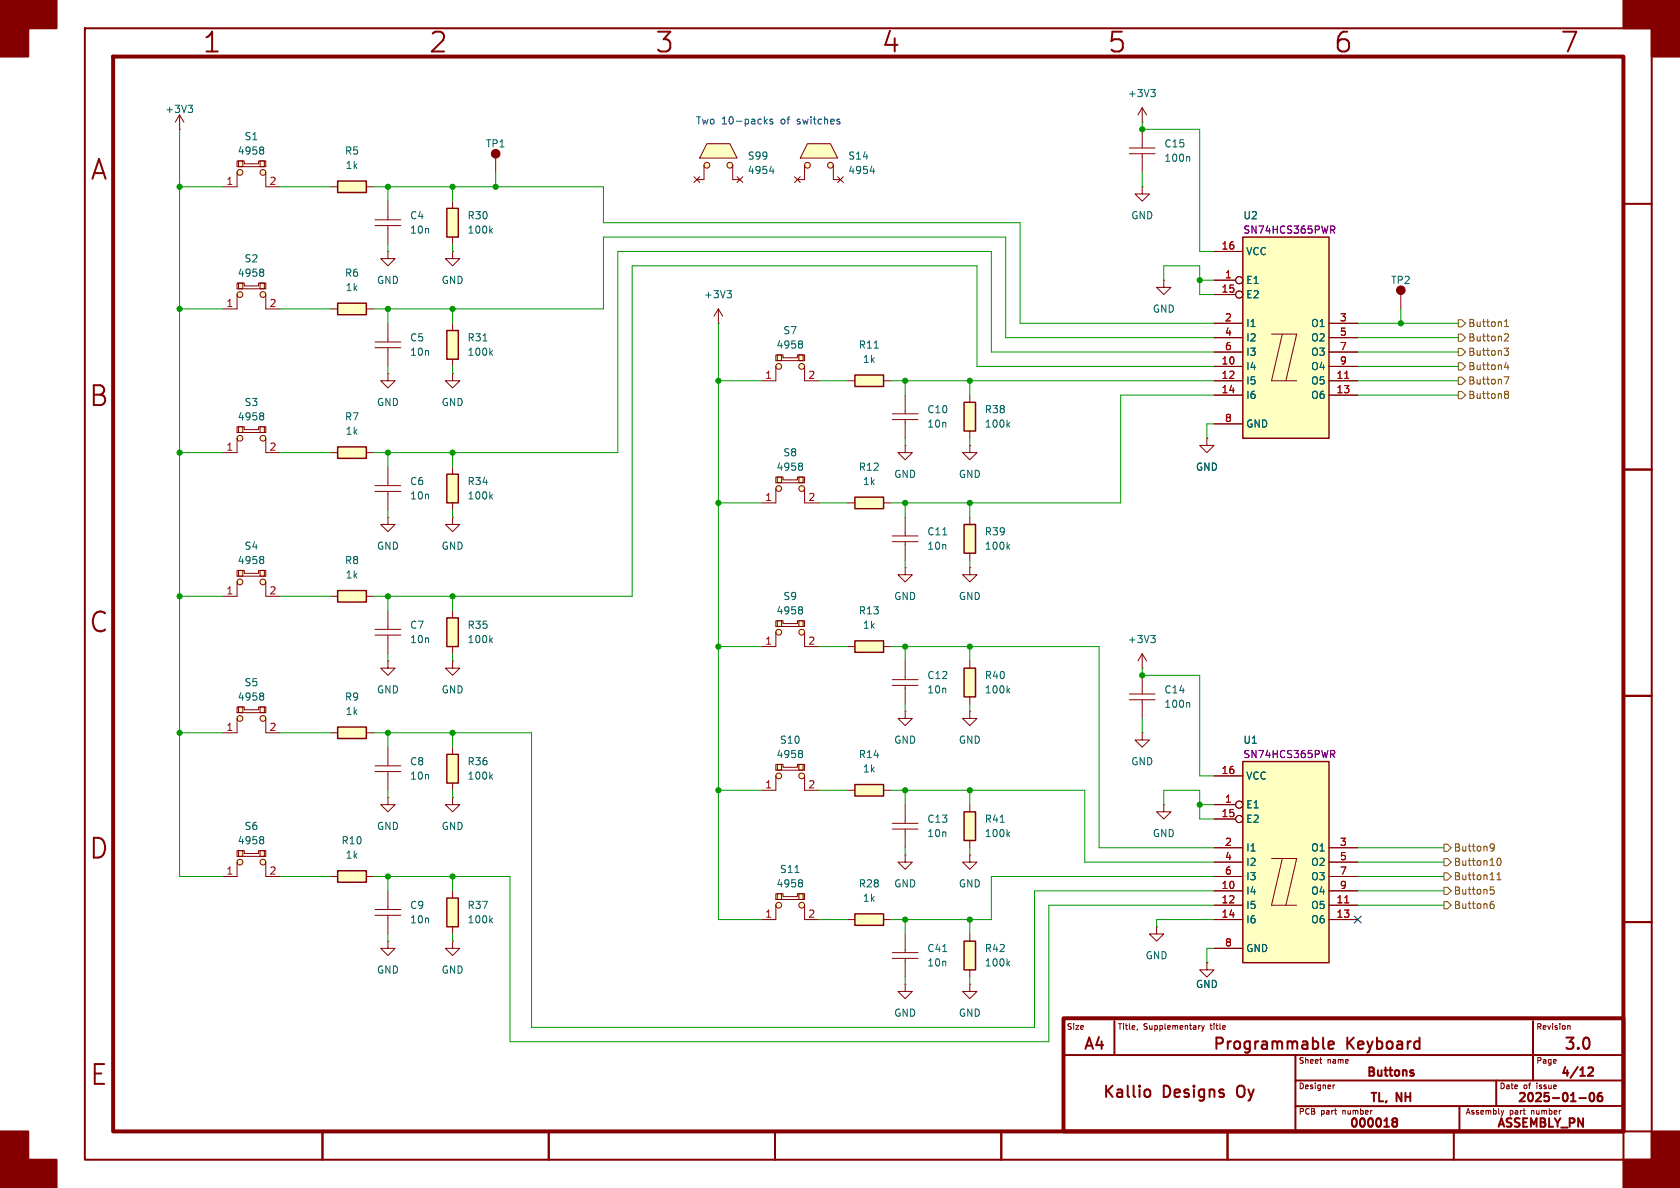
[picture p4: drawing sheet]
<svg xmlns="http://www.w3.org/2000/svg" width="297mm" height="210mm" viewBox="0 0 297 210" stroke-linecap="round" stroke-linejoin="round" font-family="sans-serif">
<g fill="none" stroke="#840000" stroke-width=".35">
<path d="M15 5h277v200h-277zM287 36h5M287 83h5M287 123h5M287 163h5M188 186.5h99M197 180.5v6M202.4 192.8a.54 .54 0 0 1 .5-.2 .54 .54 0 0 1 .5 .4v.5a.54 .54 0 0 1-.5 .4 .54 .54 0 0 1-.5-.2M229 186.5v13.5M229 191h58M233.9 183.4v1.7l.3 .3M234.9 184.7l.9-.1-.1-.4-.6-.1-.2 .3 .1 .9 .1 .1 .6-.1"/>
<path d="M246.4 198.3l-.3-.3 .3-.3 .5 .1 .1 .2-.3 .3M246.4 198.3l-.3 .3 .1 .4 .2 .2 .5-.1 .1-.2-.1-.4-.2-.2M246.4 198.3h.3M249.9 189.3l-.4-.1-.2 .2 .1 .2 .5 .2v.3h-.6M250.8 184.1l.2 .1M251 183.4v2M251 185.3l-.2 .1M258 195.5v4.5M264.5 191v4.5M271 180.5v10.5M279.2 194.1h1.2M280.8 188.8l.6-.1 .2 .1v.3l-.9 1.1h.9"/>
<path d="M281.1 193.3l.3-.1a.81 .81 0 0 1 .5 .6 .81 .81 0 0 1-.3 .8l-.1 .1a.81 .81 0 0 1-.4-1.4zM283.1 193.2a.59 .59 0 0 0-.7 .6v.6l.2 .2 .4 .1 .2-.2 .1-.5-.2-.2h-.4l-.3 .2M287 195.5h-58M57 200v5M97 200v5M137 200v5M177 200v5M181 200h111M217 200v5M257 200v5M287 200v5"/>
</g>
<path d="M20 10h267v190h-267zM188 180h99v20h-99z" fill="none" stroke="#840000" stroke-width=".7"/>
<g fill="#840000" stroke="#840000" stroke-width=".35">
<path d="M0 0h10v5h-5v5h-5z"/>
<path d="M0 200h5v5h5v5h-10z"/>
<path d="M287 0h10v10h-5v-5h-5z"/>
<path d="M292 200h5v10h-10v-5h5z"/>
</g>
<g fill="none" stroke="#840000" stroke-width=".18">
<path d="M201.1 181.9l-.1 .2M212.1 181.3h.1M212.4 181.3l.3 .7M212.7 182l-.3 .3M212.9 181.3l-.2 .7M233.3 187.3h.4M233.6 188h.1M235.7 191.8v.7M236 191.8l-.3 .2M265.4 196.3l.2 .7M265.6 197l-.1 .2M265.8 196.3l-.2 .7"/>
<path d="M277.2 181.3h.3l.1 .7"/>
</g>
<path d="M151.1 138.7h5.1v2h-5.1z" fill="#ffffc2"/>
<path d="M151.1 138.7h5.1v2h-5.1z" fill="none" stroke="#840000" stroke-width=".25"/>
<path d="M149.9 139.7h1.2M156.2 139.7h1.3M80 166.4v1.2h1.3l-1.3 1.3-1.3-1.3h1.3M80 166.4h.1" fill="none" stroke="#840000" stroke-width=".18"/>
<path d="M79 36.8h2v5.1h-2z" fill="#ffffc2"/>
<path d="M79 36.8h2v5.1h-2z" fill="none" stroke="#840000" stroke-width=".25"/>
<path d="M66.3 39.9h4.6M66.3 38.9h4.6M68.6 35.6v3.3M68.6 39.9v3.3M80 35.6v1.2M80 41.9v1.3M68.6 166.4v1.2h1.2l-1.2 1.3-1.3-1.3h1.3M68.6 166.4h.1" fill="none" stroke="#840000" stroke-width=".18"/>
<path d="M86.7 40.7l.4 .5M87.1 40.4l-.5 .5" fill="none" stroke="#006464" stroke-width=".18"/>
<path d="M170.4 143.5h2.1v5.1h-2.1z" fill="#ffffc2"/>
<path d="M170.4 143.5h2.1v5.1h-2.1z" fill="none" stroke="#840000" stroke-width=".25"/>
<path d="M127 57.2h.1M127 54.6l-.8 1.3M127 54.6v2.6M127 54.6l.8 1.3M171.4 142.2v1.3M171.4 148.6v1.3M157.7 169.4h4.6M157.7 168.4h4.6M160 165.1v3.3M160 169.4v3.3" fill="none" stroke="#840000" stroke-width=".18"/>
<path d="M128.5 51.4h.8l-.4 .5M129.1 51.9l.2 .2v.3l-.2 .2M176.8 145.4h.7M178.2 147.4l.3 .5M178.5 147.1l-.5 .4M166.7 168.2h.7" fill="none" stroke="#006464" stroke-width=".18"/>
<path d="M42.2 28.4h.7v1.1h-.7z" fill="#ffffc2"/>
<circle cx="42.4" cy="30.5" r=".51" fill="#ffffc2" stroke="#ffffc2" stroke-width=".18"/>
<path d="M46 28.4h.7v1.1h-.7z" fill="#ffffc2"/>
<circle cx="46.5" cy="30.5" r=".51" fill="#ffffc2" stroke="#ffffc2" stroke-width=".18"/>
<g fill="none" stroke="#840000" stroke-width=".18">
<path d="M31.7 22.9h.1M31.7 20.3l-.7 1.3M31.7 20.3v2.6M31.7 20.3l.8 1.3M41.9 28.4h1.3v.6h2.5v-.6h1.3v1.1h-5.1zM41.9 30.5v2.5h-2.5M42.2 28.4h.7v1.1h-.7zM46 28.4h.7v1.1h-.7zM47 30.5v2.5h2.5"/>
<circle cx="42.4" cy="30.5" r=".51"/>
<circle cx="46.5" cy="30.5" r=".51"/>
</g>
<path d="M33.3 18.6h.7l-.4 .5M33.8 19.1l.2 .2v.3l-.2 .3M46.4 26l.2 .2-.2 .3 .2 .3v.2l-.2 .2" fill="none" stroke="#006464" stroke-width=".18"/>
<path d="M42.2 50h.7v1.1h-.7z" fill="#ffffc2"/>
<circle cx="42.4" cy="52.1" r=".51" fill="#ffffc2" stroke="#ffffc2" stroke-width=".18"/>
<path d="M46 50h.7v1.1h-.7z" fill="#ffffc2"/>
<circle cx="46.5" cy="52.1" r=".51" fill="#ffffc2" stroke="#ffffc2" stroke-width=".18"/>
<g fill="none" stroke="#840000" stroke-width=".18">
<path d="M41.9 50h1.3v.5h2.5v-.5h1.3v1.1h-5.1zM41.9 52.1v2.5h-2.5M42.2 50h.7v1.1h-.7zM46 50h.7v1.1h-.7zM47 52.1v2.5h2.5"/>
<circle cx="42.4" cy="52.1" r=".51"/>
<circle cx="46.5" cy="52.1" r=".51"/>
</g>
<path d="M46.4 47.6l.2 .2-.2 .3 .2 .3v.2l-.2 .2" fill="none" stroke="#006464" stroke-width=".18"/>
<path d="M151.1 66.3h5.1v2h-5.1z" fill="#ffffc2"/>
<path d="M151.1 66.3h5.1v2h-5.1z" fill="none" stroke="#840000" stroke-width=".25"/>
<path d="M149.9 67.3h1.2M156.2 67.3h1.3" fill="none" stroke="#840000" stroke-width=".18"/>
<path d="M154.5 61.5h.8" fill="none" stroke="#006464" stroke-width=".18"/>
<path d="M137.4 84.3h.8v1h-.8z" fill="#ffffc2"/>
<circle cx="137.7" cy="86.4" r=".51" fill="#ffffc2" stroke="#ffffc2" stroke-width=".18"/>
<path d="M141.2 84.3h.8v1h-.8z" fill="#ffffc2"/>
<circle cx="141.7" cy="86.4" r=".51" fill="#ffffc2" stroke="#ffffc2" stroke-width=".18"/>
<g fill="none" stroke="#840000" stroke-width=".18">
<path d="M137.2 84.3h1.2v.5h2.6v-.5h1.2v1h-5zM137.2 86.4v2.5h-2.6M137.4 84.3h.8v1h-.8zM141.2 84.3h.8v1h-.8zM142.2 86.4v2.5h2.6"/>
<circle cx="137.7" cy="86.4" r=".51"/>
<circle cx="141.7" cy="86.4" r=".51"/>
</g>
<path d="M141.6 81.9l.3 .2-.3 .3 .3 .2v.3l-.3 .2" fill="none" stroke="#006464" stroke-width=".18"/>
<path d="M137.4 62.7h.8v1.1h-.8z" fill="#ffffc2"/>
<circle cx="137.7" cy="64.8" r=".51" fill="#ffffc2" stroke="#ffffc2" stroke-width=".18"/>
<path d="M141.2 62.7h.8v1.1h-.8z" fill="#ffffc2"/>
<circle cx="141.7" cy="64.8" r=".51" fill="#ffffc2" stroke="#ffffc2" stroke-width=".18"/>
<g fill="none" stroke="#840000" stroke-width=".18">
<path d="M137.2 62.7h1.2v.5h2.6v-.5h1.2v1.1h-5zM137.2 64.8v2.5h-2.6M137.4 62.7h.8v1.1h-.8zM141.2 62.7h.8v1.1h-.8zM142.2 64.8v2.5h2.6"/>
<circle cx="137.7" cy="64.8" r=".51"/>
<circle cx="141.7" cy="64.8" r=".51"/>
</g>
<path d="M141.6 60.3l.3 .2-.3 .3 .3 .3v.2l-.3 .2" fill="none" stroke="#006464" stroke-width=".18"/>
<path d="M59.7 53.6h5.1v2h-5.1z" fill="#ffffc2"/>
<path d="M59.7 53.6h5.1v2h-5.1z" fill="none" stroke="#840000" stroke-width=".25"/>
<path d="M58.4 54.6h1.3M64.8 54.6h1.2" fill="none" stroke="#840000" stroke-width=".18"/>
<path d="M151.1 87.9h5.1v2h-5.1z" fill="#ffffc2"/>
<path d="M151.1 87.9h5.1v2h-5.1z" fill="none" stroke="#840000" stroke-width=".25"/>
<path d="M149.9 88.9h1.2M156.2 88.9h1.3M157.7 146.6h4.6M157.7 145.5h4.6M160 151.1v1.3h1.3l-1.3 1.3-1.3-1.3h1.3M160 151.1h.1M160 142.2v3.3M160 146.6v3.3M171.4 151.1v1.3h1.3l-1.3 1.3-1.2-1.3h1.2M171.4 151.1h.1" fill="none" stroke="#840000" stroke-width=".18"/>
<path d="M59.7 32h5.1v2h-5.1z" fill="#ffffc2"/>
<path d="M59.7 32h5.1v2h-5.1z" fill="none" stroke="#840000" stroke-width=".25"/>
<path d="M58.4 33h1.3M64.8 33h1.2M87.6 27.9v2.6M213.4 170.2v1.3h1.2l-1.2 1.2-1.3-1.2h1.3M213.4 170.2h.1" fill="none" stroke="#840000" stroke-width=".18"/>
<circle cx="87.6" cy="27.2" r=".76" fill="#840000" stroke="#840000" stroke-width=".18"/>
<path d="M42.2 75.4h.7v1.1h-.7z" fill="#ffffc2"/>
<circle cx="42.4" cy="77.5" r=".51" fill="#ffffc2" stroke="#ffffc2" stroke-width=".18"/>
<path d="M46 75.4h.7v1.1h-.7z" fill="#ffffc2"/>
<circle cx="46.5" cy="77.5" r=".51" fill="#ffffc2" stroke="#ffffc2" stroke-width=".18"/>
<g fill="none" stroke="#840000" stroke-width=".18">
<path d="M41.9 75.4h1.3v.5h2.5v-.5h1.3v1.1h-5.1zM41.9 77.5v2.5h-2.5M42.2 75.4h.7v1.1h-.7zM46 75.4h.7v1.1h-.7zM47 77.5v2.5h2.5M80 66v1.3h1.3l-1.3 1.3-1.3-1.3h1.3M80 66h.1M157.7 74.2h4.6M157.7 73.2h4.6M160 69.9v3.3M160 74.2v3.3M205.7 142.2v1.3h1.3l-1.3 1.3-1.2-1.3h1.2"/>
<path d="M205.7 142.2h.1M204.5 163.8v1.3h1.2l-1.2 1.3-1.3-1.3h1.3M204.5 163.8h.1"/>
<circle cx="42.4" cy="77.5" r=".51"/>
<circle cx="46.5" cy="77.5" r=".51"/>
</g>
<path d="M46.4 73l.2 .2-.2 .3 .2 .3v.2l-.2 .2" fill="none" stroke="#006464" stroke-width=".18"/>
<path d="M79 58.4h2v5.1h-2z" fill="#ffffc2"/>
<path d="M79 58.4h2v5.1h-2z" fill="none" stroke="#840000" stroke-width=".25"/>
<path d="M68.6 57.2v3.3M80 57.2v1.2M66.3 61.5h4.6M66.3 60.5h4.6M68.6 66v1.3h1.2l-1.2 1.3-1.3-1.3h1.3M68.6 66h.1M68.6 61.5v3.3M80 63.5v1.3" fill="none" stroke="#840000" stroke-width=".18"/>
<path d="M85.4 60.3h.7M86.7 62.3l.4 .5M87.1 62l-.5 .4" fill="none" stroke="#006464" stroke-width=".18"/>
<path d="M59.7 79h5.1v2h-5.1z" fill="#ffffc2"/>
<path d="M59.7 79h5.1v2h-5.1z" fill="none" stroke="#840000" stroke-width=".25"/>
<path d="M201.9 33v1.3h1.3l-1.3 1.3-1.2-1.3h1.2M201.9 33h.1M58.4 80h1.3M64.8 80h1.2" fill="none" stroke="#840000" stroke-width=".18"/>
<circle cx="125" cy="29.2" r=".51" fill="#ffffc2" stroke="#ffffc2" stroke-width=".18"/>
<path d="M125 25.4h4l1.3 2.5h-6.6z" fill="#ffffc2"/>
<g fill="#ffffc2" stroke="#ffffc2" stroke-width=".18">
<circle cx="129" cy="29.2" r=".51"/>
<circle cx="142.7" cy="29.2" r=".51"/>
</g>
<g fill="none" stroke="#840000" stroke-width=".18">
<path d="M122.7 31.2l1 1.1M123.7 31.2l-1 1.1M124.5 29.2v2.6h-1.3M125 25.4h4l1.3 2.5h-6.6zM129.5 29.2v2.6h1.3M130.3 31.2l1 1.1M131.3 31.2l-1 1.1M199.6 27.2h4.6M199.6 26.2h4.6M201.9 22.9v3.3M201.9 27.2v3.3M68.6 44.5v1.2h1.2l-1.2 1.3-1.3-1.3h1.3"/>
<path d="M68.6 44.5h.1M80 44.5v1.2h1.3l-1.3 1.3-1.3-1.3h1.3M80 44.5h.1M68.6 157.5v3.3M66.3 161.8h4.6M66.3 160.8h4.6M68.6 161.8v3.3"/>
<circle cx="125" cy="29.2" r=".51"/>
<circle cx="129" cy="29.2" r=".51"/>
</g>
<path d="M136.1 30.3h.7M136.7 29.8v.9M210.1 27.7l.2 .2v.6" fill="none" stroke="#006464" stroke-width=".18"/>
<path d="M142.7 25.4h4.1l1.3 2.5h-6.6z" fill="#ffffc2"/>
<circle cx="146.8" cy="29.2" r=".51" fill="#ffffc2" stroke="#ffffc2" stroke-width=".18"/>
<g fill="none" stroke="#840000" stroke-width=".18">
<path d="M201.9 19.1l-.7 1.2M201.9 19.1v2.5M201.9 19.1l.8 1.2M140.5 31.2l1 1.1M141.5 31.2l-1 1.1M142.2 29.2v2.6h-1.2M142.7 25.4h4.1l1.3 2.5h-6.6zM147.3 29.2v2.6h1.3M148.1 31.2l1 1.1M149.1 31.2l-1 1.1M201.9 21.6h.1M205.7 49.5v1.3h1.3l-1.3 1.3-1.2-1.3h1.2"/>
<path d="M205.7 49.5h.1M160 78.7v1.3h1.3l-1.3 1.3-1.3-1.3h1.3M160 78.7h.1M171.4 78.7v1.3h1.3l-1.3 1.3-1.2-1.3h1.2M171.4 78.7h.1"/>
<circle cx="142.7" cy="29.2" r=".51"/>
<circle cx="146.8" cy="29.2" r=".51"/>
</g>
<path d="M203.4 15.8h.8l-.4 .5M204 16.3l.2 .2v.3l-.2 .3M153.8 30.3h.8M154.4 29.8v.9" fill="none" stroke="#006464" stroke-width=".18"/>
<path d="M170.4 71.1h2.1v5.1h-2.1z" fill="#ffffc2"/>
<path d="M170.4 71.1h2.1v5.1h-2.1z" fill="none" stroke="#840000" stroke-width=".25"/>
<path d="M171.4 69.9v1.2M171.4 76.2v1.3M66.3 86.9h4.6M66.3 85.9h4.6M68.6 82.6v3.3M68.6 86.9v3.3M80 91.4v1.3h1.3l-1.3 1.3-1.3-1.3h1.3M80 91.4h.1" fill="none" stroke="#840000" stroke-width=".18"/>
<path d="M178.2 75l.3 .5M178.5 74.7l-.5 .4" fill="none" stroke="#006464" stroke-width=".18"/>
<path d="M79 83.8h2v5.1h-2z" fill="#ffffc2"/>
<path d="M79 83.8h2v5.1h-2z" fill="none" stroke="#840000" stroke-width=".25"/>
<path d="M68.6 91.4v1.3h1.2l-1.2 1.3-1.3-1.3h1.3M68.6 91.4h.1M80 82.6v1.2M80 88.9v1.3" fill="none" stroke="#840000" stroke-width=".18"/>
<path d="M86.7 87.7l.4 .5M87.1 87.4l-.5 .4" fill="none" stroke="#006464" stroke-width=".18"/>
<path d="M170.4 166.4h2.1v5.1h-2.1z" fill="#ffffc2"/>
<path d="M170.4 166.4h2.1v5.1h-2.1z" fill="none" stroke="#840000" stroke-width=".25"/>
<path d="M247.6 52.1v2.5M213.4 77.5v1.2h1.2l-1.2 1.3-1.3-1.3h1.3M213.4 77.5h.1M171.4 165.1v1.3M171.4 171.5v1.2" fill="none" stroke="#840000" stroke-width=".18"/>
<path d="M178.2 170.3l.3 .5M178.5 169.9l-.5 .5" fill="none" stroke="#006464" stroke-width=".18"/>
<circle cx="247.6" cy="51.3" r=".76" fill="#840000" stroke="#840000" stroke-width=".18"/>
<path d="M219.7 41.9h15.2v35.6h-15.2z" fill="#ffffc2"/>
<g fill="none" stroke="#840000" stroke-width=".18">
<path d="M214.6 49.5h3.8M214.6 52.1h3.8M214.6 44.5h5.1M214.6 57.2h5.1M214.6 59.7h5.1M224.8 59.1h4.4l-1.9 8.2M226.7 59.1l-1.9 8.2h4.4M234.9 57.2h5.1M234.9 59.7h5.1M214.6 67.3h5.1M214.6 64.8h5.1M214.6 69.9h5.1"/>
<path d="M214.6 62.2h5.1M214.6 74.9h5.1M234.9 67.3h5.1M234.9 64.8h5.1M234.9 69.9h5.1M234.9 62.2h5.1"/>
<circle cx="219.1" cy="49.5" r=".63"/>
<circle cx="219.1" cy="52.1" r=".63"/>
</g>
<path d="M219.7 41.9h15.2v35.6h-15.2z" fill="none" stroke="#840000" stroke-width=".25"/>
<path d="M237.7 66.9h.8" fill="none" stroke="#a90000" stroke-width=".18"/>
<path d="M235.2 39.9h.5l.3 .3-.2 .4h-.6M235.5 40.6l.5 .6" fill="none" stroke="#840084" stroke-width=".18"/>
<path d="M151.1 113.3h5.1v2h-5.1z" fill="#ffffc2"/>
<path d="M151.1 113.3h5.1v2h-5.1z" fill="none" stroke="#840000" stroke-width=".25"/>
<path d="M149.9 114.3h1.2M156.2 114.3h1.3" fill="none" stroke="#840000" stroke-width=".18"/>
<path d="M42.2 100.8h.7v1.1h-.7z" fill="#ffffc2"/>
<circle cx="42.4" cy="102.9" r=".51" fill="#ffffc2" stroke="#ffffc2" stroke-width=".18"/>
<path d="M46 100.8h.7v1.1h-.7z" fill="#ffffc2"/>
<circle cx="46.5" cy="102.9" r=".51" fill="#ffffc2" stroke="#ffffc2" stroke-width=".18"/>
<g fill="none" stroke="#840000" stroke-width=".18">
<path d="M41.9 100.8h1.3v.5h2.5v-.5h1.3v1.1h-5.1zM41.9 102.9v2.5h-2.5M42.2 100.8h.7v1.1h-.7zM46 100.8h.7v1.1h-.7zM47 102.9v2.5h2.5"/>
<circle cx="42.4" cy="102.9" r=".51"/>
<circle cx="46.5" cy="102.9" r=".51"/>
</g>
<path d="M46.4 98.4l.2 .2-.2 .3 .2 .3v.2l-.2 .2" fill="none" stroke="#006464" stroke-width=".18"/>
<path d="M59.7 104.4h5.1v2h-5.1z" fill="#ffffc2"/>
<path d="M59.7 104.4h5.1v2h-5.1z" fill="none" stroke="#840000" stroke-width=".25"/>
<path d="M58.4 105.4h1.3M64.8 105.4h1.2" fill="none" stroke="#840000" stroke-width=".18"/>
<path d="M219.7 134.6h15.2v35.6h-15.2z" fill="#ffffc2"/>
<g fill="none" stroke="#840000" stroke-width=".18">
<path d="M214.6 137.2h5.1M214.6 142.2h3.8M214.6 157.5h5.1M214.6 144.8h3.8M214.6 149.9h5.1M214.6 152.4h5.1M214.6 154.9h5.1M224.8 151.8h4.4l-1.9 8.2M226.7 151.8l-1.9 8.2h4.4M234.9 157.5h5.1M234.9 149.9h5.1M234.9 152.4h5.1"/>
<path d="M234.9 154.9h5.1M214.6 160h5.1M214.6 162.6h5.1M214.6 167.6h5.1M234.9 160h5.1M234.9 162.6h5.1"/>
<circle cx="219.1" cy="142.2" r=".63"/>
<circle cx="219.1" cy="144.8" r=".63"/>
</g>
<path d="M219.7 134.6h15.2v35.6h-15.2z" fill="none" stroke="#840000" stroke-width=".25"/>
<path d="M237.7 159.6h.8" fill="none" stroke="#a90000" stroke-width=".18"/>
<path d="M235.2 132.7h.5l.3 .2-.2 .4h-.6M235.5 133.3l.5 .6" fill="none" stroke="#840084" stroke-width=".18"/>
<path d="M137.4 109.7h.8v1h-.8z" fill="#ffffc2"/>
<circle cx="137.7" cy="111.8" r=".51" fill="#ffffc2" stroke="#ffffc2" stroke-width=".18"/>
<path d="M141.2 109.7h.8v1h-.8z" fill="#ffffc2"/>
<circle cx="141.7" cy="111.8" r=".51" fill="#ffffc2" stroke="#ffffc2" stroke-width=".18"/>
<g fill="none" stroke="#840000" stroke-width=".18">
<path d="M66.3 112.3h4.6M66.3 111.3h4.6M68.6 116.8v1.3h1.2l-1.2 1.3-1.3-1.3h1.3M68.6 116.8h.1M68.6 108v3.3M68.6 112.3v3.3M137.2 109.7h1.2v.5h2.6v-.5h1.2v1h-5zM137.2 111.8v2.5h-2.6M137.4 109.7h.8v1h-.8zM141.2 109.7h.8v1h-.8zM142.2 111.8v2.5h2.6"/>
<circle cx="137.7" cy="111.8" r=".51"/>
<circle cx="141.7" cy="111.8" r=".51"/>
</g>
<path d="M141.6 107.3l.3 .2-.3 .3 .3 .2v.3l-.3 .2" fill="none" stroke="#006464" stroke-width=".18"/>
<path d="M79 109.2h2v5.1h-2z" fill="#ffffc2"/>
<path d="M79 109.2h2v5.1h-2z" fill="none" stroke="#840000" stroke-width=".25"/>
<path d="M80 116.8v1.3h1.3l-1.3 1.3-1.3-1.3h1.3M80 116.8h.1M80 108v1.2M80 114.3v1.3M160 125.7v1.3h1.3l-1.3 1.3-1.3-1.3h1.3M160 125.7h.1M171.4 125.7v1.3h1.3l-1.3 1.3-1.2-1.3h1.2M171.4 125.7h.1" fill="none" stroke="#840000" stroke-width=".18"/>
<path d="M86.7 113.1l.4 .5M87.1 112.8l-.5 .4" fill="none" stroke="#006464" stroke-width=".18"/>
<path d="M170.4 118.1h2.1v5.1h-2.1z" fill="#ffffc2"/>
<path d="M170.4 118.1h2.1v5.1h-2.1z" fill="none" stroke="#840000" stroke-width=".25"/>
<path d="M157.7 95.8h4.6M157.7 94.7h4.6M160 91.4v3.3M160 95.8v3.3M160 100.3v1.3h1.3l-1.3 1.3-1.3-1.3h1.3M160 100.3h.1M171.4 100.3v1.3h1.3l-1.3 1.3-1.2-1.3h1.2M171.4 100.3h.1M171.4 116.8v1.3M171.4 123.2v1.3" fill="none" stroke="#840000" stroke-width=".18"/>
<path d="M166.7 94.6h.7M178.2 122l.3 .5M178.5 121.7l-.5 .4" fill="none" stroke="#006464" stroke-width=".18"/>
<path d="M170.4 92.7h2.1v5.1h-2.1z" fill="#ffffc2"/>
<path d="M170.4 92.7h2.1v5.1h-2.1z" fill="none" stroke="#840000" stroke-width=".25"/>
<path d="M171.4 91.4v1.3M171.4 97.8v1.3M201.9 119.4v3.3M199.6 123.7h4.6M199.6 122.7h4.6M201.9 123.7v3.3" fill="none" stroke="#840000" stroke-width=".18"/>
<path d="M178.2 96.6l.3 .5M178.5 96.3l-.5 .4M210.1 124.2l.2 .2v.6" fill="none" stroke="#006464" stroke-width=".18"/>
<path d="M59.7 153.9h5.1v2.1h-5.1z" fill="#ffffc2"/>
<path d="M59.7 153.9h5.1v2.1h-5.1z" fill="none" stroke="#840000" stroke-width=".25"/>
<path d="M201.9 118.1h.1M201.9 115.6l-.7 1.2M201.9 115.6v2.5M201.9 115.6l.8 1.2M201.9 129.5v1.3h1.3l-1.3 1.3-1.2-1.3h1.2M201.9 129.5h.1M58.4 154.9h1.3M64.8 154.9h1.2" fill="none" stroke="#840000" stroke-width=".18"/>
<path d="M203.4 112.3h.8l-.4 .5M204 112.8l.2 .3v.3l-.2 .2" fill="none" stroke="#006464" stroke-width=".18"/>
<path d="M59.7 128.5h5.1v2.1h-5.1z" fill="#ffffc2"/>
<path d="M59.7 128.5h5.1v2.1h-5.1z" fill="none" stroke="#840000" stroke-width=".25"/>
<path d="M58.4 129.5h1.3M64.8 129.5h1.2" fill="none" stroke="#840000" stroke-width=".18"/>
<path d="M42.2 125h.7v1h-.7z" fill="#ffffc2"/>
<circle cx="42.4" cy="127" r=".51" fill="#ffffc2" stroke="#ffffc2" stroke-width=".18"/>
<path d="M46 125h.7v1h-.7z" fill="#ffffc2"/>
<circle cx="46.5" cy="127" r=".51" fill="#ffffc2" stroke="#ffffc2" stroke-width=".18"/>
<g fill="none" stroke="#840000" stroke-width=".18">
<path d="M160 116.8v3.3M41.9 125h1.3v.5h2.5v-.5h1.3v1h-5.1zM41.9 127v2.5h-2.5M42.2 125h.7v1h-.7zM46 125h.7v1h-.7zM47 127v2.5h2.5M157.7 121.2h4.6M157.7 120.1h4.6M160 121.2v3.3M160 174v1.3h1.3l-1.3 1.2-1.3-1.2h1.3M160 174h.1"/>
<circle cx="42.4" cy="127" r=".51"/>
<circle cx="46.5" cy="127" r=".51"/>
</g>
<path d="M46.4 122.5l.2 .2-.2 .3 .2 .3v.2l-.2 .3" fill="none" stroke="#006464" stroke-width=".18"/>
<path d="M151.1 161.5h5.1v2.1h-5.1z" fill="#ffffc2"/>
<path d="M151.1 161.5h5.1v2.1h-5.1z" fill="none" stroke="#840000" stroke-width=".25"/>
<path d="M149.9 162.6h1.2M156.2 162.6h1.3M171.4 174v1.3h1.3l-1.3 1.2-1.2-1.2h1.2M171.4 174h.1" fill="none" stroke="#840000" stroke-width=".18"/>
<path d="M137.4 158h.8v1h-.8z" fill="#ffffc2"/>
<circle cx="137.7" cy="160" r=".51" fill="#ffffc2" stroke="#ffffc2" stroke-width=".18"/>
<path d="M141.2 158h.8v1h-.8z" fill="#ffffc2"/>
<circle cx="141.7" cy="160" r=".51" fill="#ffffc2" stroke="#ffffc2" stroke-width=".18"/>
<g fill="none" stroke="#840000" stroke-width=".18">
<path d="M137.2 158h1.2v.5h2.6v-.5h1.2v1h-5zM137.4 158h.8v1h-.8zM141.2 158h.8v1h-.8zM137.2 160v2.6h-2.6M142.2 160v2.6h2.6"/>
<circle cx="137.7" cy="160" r=".51"/>
<circle cx="141.7" cy="160" r=".51"/>
</g>
<path d="M140.5 154.2h.8M141.6 155.5l.3 .3-.3 .3 .3 .2v.2l-.3 .3" fill="none" stroke="#006464" stroke-width=".18"/>
<path d="M79 158.8h2v5h-2z" fill="#ffffc2"/>
<path d="M79 158.8h2v5h-2z" fill="none" stroke="#840000" stroke-width=".25"/>
<path d="M68.6 141v1.2h1.2l-1.2 1.3-1.3-1.3h1.3M68.6 141h.1M80 141v1.2h1.3l-1.3 1.3-1.3-1.3h1.3M80 141h.1M80 157.5v1.3M80 163.8v1.3" fill="none" stroke="#840000" stroke-width=".18"/>
<path d="M86.7 162.7l.4 .4M87.1 162.3l-.5 .5" fill="none" stroke="#006464" stroke-width=".18"/>
<path d="M42.2 150.4h.7v1h-.7z" fill="#ffffc2"/>
<circle cx="42.4" cy="152.4" r=".51" fill="#ffffc2" stroke="#ffffc2" stroke-width=".18"/>
<path d="M46 150.4h.7v1h-.7z" fill="#ffffc2"/>
<circle cx="46.5" cy="152.4" r=".51" fill="#ffffc2" stroke="#ffffc2" stroke-width=".18"/>
<g fill="none" stroke="#840000" stroke-width=".18">
<path d="M41.9 150.4h1.3v.5h2.5v-.5h1.3v1h-5.1zM41.9 152.4v2.5h-2.5M42.2 150.4h.7v1h-.7zM46 150.4h.7v1h-.7zM47 152.4v2.5h2.5"/>
<circle cx="42.4" cy="152.4" r=".51"/>
<circle cx="46.5" cy="152.4" r=".51"/>
</g>
<path d="M46.4 147.9l.2 .2-.2 .3 .2 .3v.2l-.2 .3" fill="none" stroke="#006464" stroke-width=".18"/>
<path d="M79 133.4h2v5h-2z" fill="#ffffc2"/>
<path d="M79 133.4h2v5h-2z" fill="none" stroke="#840000" stroke-width=".25"/>
<path d="M66.3 136.4h4.6M66.3 135.4h4.6M68.6 132.1v3.3M68.6 136.4v3.3M80 132.1v1.3M80 138.4v1.3" fill="none" stroke="#840000" stroke-width=".18"/>
<path d="M86.7 137.3l.4 .4M87.1 136.9l-.5 .5" fill="none" stroke="#006464" stroke-width=".18"/>
<path d="M137.4 135.1h.8v1h-.8z" fill="#ffffc2"/>
<circle cx="137.7" cy="137.2" r=".51" fill="#ffffc2" stroke="#ffffc2" stroke-width=".18"/>
<path d="M141.2 135.1h.8v1h-.8z" fill="#ffffc2"/>
<circle cx="141.7" cy="137.2" r=".51" fill="#ffffc2" stroke="#ffffc2" stroke-width=".18"/>
<g fill="none" stroke="#840000" stroke-width=".18">
<path d="M214.6 49.5h3.8M214.6 52.1h3.8M214.6 44.5h5.1M214.6 57.2h5.1M214.6 59.7h5.1M234.9 57.2h5.1M234.9 59.7h5.1M213.4 77.5h.1M214.6 64.8h5.1M214.6 67.3h5.1M214.6 69.9h5.1M214.6 62.2h5.1"/>
<path d="M214.6 74.9h5.1M234.9 64.8h5.1M234.9 67.3h5.1M234.9 69.9h5.1M234.9 62.2h5.1M137.2 135.1h1.2v.5h2.6v-.5h1.2v1h-5zM137.2 137.2v2.5h-2.6M137.4 135.1h.8v1h-.8zM141.2 135.1h.8v1h-.8zM142.2 137.2v2.5h2.6M214.6 137.2h5.1M214.6 142.2h3.8"/>
<path d="M214.6 157.5h5.1M214.6 144.8h3.8M214.6 149.9h5.1M214.6 152.4h5.1M214.6 154.9h5.1M234.9 157.5h5.1M234.9 149.9h5.1M234.9 152.4h5.1M234.9 154.9h5.1M213.4 170.2h.1M214.6 160h5.1M214.6 162.6h5.1"/>
<path d="M214.6 167.6h5.1M234.9 160h5.1M234.9 162.6h5.1"/>
<circle cx="219.1" cy="49.5" r=".63"/>
<circle cx="219.1" cy="52.1" r=".63"/>
<circle cx="137.7" cy="137.2" r=".51"/>
<circle cx="141.7" cy="137.2" r=".51"/>
<circle cx="219.1" cy="142.2" r=".63"/>
<circle cx="219.1" cy="144.8" r=".63"/>
</g>
<path d="M141.6 132.7l.3 .2-.3 .3 .3 .2v.3l-.3 .2" fill="none" stroke="#006464" stroke-width=".18"/>
<g fill="none" stroke="#725600" stroke-width=".18">
<path d="M257.8 56.5h.6l.7 .7-.7 .6h-.6zM257.8 59.1h.6l.7 .6-.7 .6h-.6zM266 57.7h.7M266 56.8l.3-.3v1.2M266 59.1l.5-.1 .2 .4-.8 .9h.8M257.8 64.1h.6l.7 .7-.7 .6h-.6zM257.8 61.6h.6l.7 .6-.7 .7h-.6zM257.8 69.2h.6l.7 .7-.7 .6h-.6zM257.8 66.7h.6l.7 .6-.7 .6h-.6zM265.9 61.5h.8l-.4 .5 .3 .1 .1 .5-.2 .2h-.4M265.9 66.6h.9l-.6 1.3M266.1 69.2h.4l.1 .1 .1 .2-.2 .2"/>
<path d="M266.1 69.6l.1 .1M266.2 69.7h.3M266.2 69.7l-.1 .1M266.3 64l-.3 .9h.8M266.5 69.7l.2 .2-.1 .4-.1 .1h-.4M266.6 64.5v.8M255.3 149.2h.6l.6 .7-.6 .6h-.6zM255.3 154.3h.6l.6 .6-.6 .7h-.6zM255.3 156.8h.6l.6 .7-.6 .6h-.6zM255.3 159.4h.6l.6 .6-.6 .7h-.6zM255.3 151.8h.6l.6 .6-.6 .6h-.6zM263.5 157.3h.4l.3 .2-.2 .5h-.5"/>
<path d="M263.5 156.8h.6M263.6 149.2h.3l.2 .1a.84 .84 0 0 1-.3 1.1h-.2M263.6 159.9l.3-.1 .3 .3-.2 .4h-.4M264 159.3l-.3 .1-.2 .2M264.2 149.7l-.3 .3-.3-.1M264.6 155.5h.8M264.6 154.6l.4-.4v1.3M264.8 151.8l.1-.1a.68 .68 0 0 1 .5 .6 .68 .68 0 0 1-.5 .7l-.1-.1-.2-.4z"/>
</g>
<path d="M135.3 21.4l.3 .5M135.6 21.1l-.5 .5M136.6 21.1h-.3l-.2 .2 .1 .1 .4 .2v.3h-.5" fill="none" stroke="#0000c2" stroke-width=".18"/>
<g fill="none" stroke="#009600" stroke-width=".18">
<path d="M31.7 33h7.7M31.7 22.9v132h7.7M49.5 33h8.9M66 33h40.7v6.4h73.6v17.8h34.3M68.6 33v2.6M80 33v2.6M87.6 30.5v2.5M201.9 21.6v1.3h10.2v21.6h2.5M201.9 30.5v2.5M31.7 54.6h7.7M49.5 54.6h8.9M66 54.6h40.7v-12.7h71.1v17.8h36.8"/>
<path d="M68.6 43.2v1.3M68.6 54.6v2.6M80 43.2v1.3M80 54.6v2.6M127 57.2v105.4h7.6M205.7 49.5v-2.5h6.4v5.1h2.5M212.1 49.5h2.5M240 59.7h17.8M240 57.2h17.8M247.6 54.6v2.6M68.6 64.8v1.2M80 64.8v1.2"/>
<path d="M127 67.3h7.6M144.8 67.3h5.1M157.5 67.3h57.1M160 67.3v2.6M160 77.5v1.2M171.4 67.3v2.6M171.4 77.5v1.2M214.6 62.2h-39.3v-17.7h-66.1v35.5h-43.2M214.6 64.8h-41.9v-17.8h-60.9v58.4h-45.8M214.6 69.9h-16.5v19h-40.6M214.6 74.9h-1.2v2.6M240 67.3h17.8"/>
<path d="M240 62.2h17.8M240 69.9h17.8M240 64.8h17.8M31.7 80h7.7M49.5 80h8.9M68.6 80v2.6M68.6 90.2v1.2M80 80v2.6M80 90.2v1.2M127 88.9h7.6M144.8 88.9h5.1M160 88.9v2.5"/>
<path d="M160 99.1v1.2M171.4 88.9v2.5M171.4 99.1v1.2M31.7 105.4h7.7M49.5 105.4h8.9M68.6 105.4v2.6M68.6 115.6v1.2M80 105.4v2.6M80 115.6v1.2M127 114.3h7.6M144.8 114.3h5.1M157.5 114.3h36.8v35.6h20.3"/>
<path d="M160 114.3v2.5M171.4 114.3v2.5M201.9 118.1v1.3h10.2v17.8h2.5M31.7 129.5h7.7M49.5 129.5h8.9M66 129.5h28v52.1h88.9v-24.1h31.7M68.6 129.5v2.6M68.6 139.7v1.3M80 129.5v2.6M80 139.7v1.3M127 139.7h7.6M144.8 139.7h5.1"/>
<path d="M157.5 139.7h34.3v12.7h22.8M160 124.5v1.2M160 139.7v2.5M171.4 124.5v1.2M171.4 139.7v2.5M201.9 127v2.5M49.5 154.9h8.9M66 154.9h24.2v29.3h95.2v-24.2h29.2M68.6 154.9v2.6M80 154.9v2.6M160 149.9v1.2M171.4 149.9v1.2"/>
<path d="M205.7 142.2v-2.5h6.4v5.1h2.5M212.1 142.2h2.5M214.6 154.9h-39.3v7.7h-17.8M240 154.9h15.3M240 152.4h15.3M240 149.9h15.3M240 157.5h15.3M68.6 165.1v1.3M80 165.1v1.3M144.8 162.6h5.1M160 162.6v2.5M160 172.7v1.3"/>
<path d="M171.4 162.6v2.5M171.4 172.7v1.3M214.6 162.6h-10.1v1.2M214.6 167.6h-1.2v2.6M240 160h15.3"/>
</g>
<path d="M239.4 162l1.2 1.2M240.6 162l-1.2 1.2" fill="none" stroke="#000084" stroke-width=".18"/>
<path d="M235.2 39.9h.5l.3 .3-.2 .4h-.6M235.5 40.6l.5 .6M235.2 132.7h.5l.3 .2-.2 .4h-.6M235.5 133.3l.5 .6" fill="none" stroke="#840084" stroke-width=".18"/>
<path d="M237.7 66.9h.8M237.7 159.6h.8" fill="none" stroke="#a90000" stroke-width=".18"/>
<g fill="#009600" stroke="#009600" stroke-width=".18">
<circle cx="68.6" cy="33" r=".46"/>
<circle cx="80" cy="33" r=".46"/>
<circle cx="31.7" cy="33" r=".46"/>
<circle cx="68.6" cy="54.6" r=".46"/>
<circle cx="31.7" cy="80" r=".46"/>
<circle cx="31.7" cy="54.6" r=".46"/>
<circle cx="80" cy="54.6" r=".46"/>
<circle cx="68.6" cy="105.4" r=".46"/>
<circle cx="31.7" cy="105.4" r=".46"/>
<circle cx="80" cy="80" r=".46"/>
<circle cx="68.6" cy="80" r=".46"/>
<circle cx="80" cy="105.4" r=".46"/>
<circle cx="127" cy="139.7" r=".46"/>
<circle cx="127" cy="114.3" r=".46"/>
<circle cx="171.4" cy="162.6" r=".46"/>
<circle cx="127" cy="67.3" r=".46"/>
<circle cx="127" cy="88.9" r=".46"/>
<circle cx="87.6" cy="33" r=".46"/>
<circle cx="68.6" cy="154.9" r=".46"/>
<circle cx="68.6" cy="129.5" r=".46"/>
<circle cx="31.7" cy="129.5" r=".46"/>
<circle cx="80" cy="129.5" r=".46"/>
<circle cx="80" cy="154.9" r=".46"/>
<circle cx="171.4" cy="139.7" r=".46"/>
<circle cx="160" cy="139.7" r=".46"/>
<circle cx="160" cy="114.3" r=".46"/>
<circle cx="201.9" cy="119.4" r=".46"/>
<circle cx="171.4" cy="114.3" r=".46"/>
<circle cx="212.1" cy="142.2" r=".46"/>
<circle cx="247.6" cy="57.2" r=".46"/>
<circle cx="212.1" cy="49.5" r=".46"/>
<circle cx="171.4" cy="88.9" r=".46"/>
<circle cx="171.4" cy="67.3" r=".46"/>
<circle cx="160" cy="88.9" r=".46"/>
<circle cx="201.9" cy="22.9" r=".46"/>
<circle cx="160" cy="67.3" r=".46"/>
<circle cx="160" cy="162.6" r=".46"/>
</g>
<g font-size="4.9" fill="#840000">
<text x="35.7" y="9.8">1</text>
<text x="75.7" y="9.8">2</text>
<text x="115.7" y="9.8">3</text>
<text x="155.7" y="9.8">4</text>
<text x="195.7" y="9.8">5</text>
<text x="235.7" y="9.8">6</text>
<text x="275.7" y="9.8">7</text>
<text x="15.8" y="32.3">A</text>
<text x="15.6" y="72.3">B</text>
<text x="15.6" y="112.3">C</text>
<text x="15.6" y="152.3">D</text>
<text x="15.7" y="192.3">E</text>
</g>
<g font-size="2.8" fill="#840000">
<text x="191.4" y="186">A4</text>
<text x="214.2" y="186">Programmable</text>
<text x="238" y="186">Keyboard</text>
<text x="276.3" y="186">3.0</text>
<text x="194.7" y="194.5">Kallio</text>
<text x="205.6" y="194.5">Designs</text>
<text x="219.3" y="194.5">Oy</text>
</g>
<g font-size="2.1" fill="#840000">
<text x="241.5" y="190.8">Buttons</text>
<text x="275.7" y="190.8">4/12</text>
<text x="241.9" y="195.3">TL,</text>
<text x="246.9" y="195.3">NH</text>
<text x="268.1" y="195.3">2025-01-06</text>
<text x="238.3" y="199.8">000018</text>
<text x="264.4" y="199.8">ASSEMBLY_PN</text>
</g>
<g font-size="1.8" fill="#006464">
<text x="199.3" y="17.4">+3V3</text>
<text x="29.1" y="20.2">+3V3</text>
<text x="41.9" y="27.5">4958</text>
<text x="43.1" y="25">S1</text>
<text x="60.9" y="27.5">R5</text>
<text x="85.8" y="26.3">TP1</text>
<text x="132.1" y="28.4">S99</text>
<text x="149.9" y="28.4">S14</text>
<text x="205.7" y="28.8">100n</text>
<text x="205.7" y="26.3">C15</text>
<text x="61" y="30.1">1k</text>
<text x="132.1" y="31">4954</text>
<text x="149.9" y="31">4954</text>
<text x="72.4" y="39">C4</text>
<text x="72.4" y="41.5">10n</text>
<text x="82.6" y="39">R30</text>
<text x="82.6" y="41.5">100k</text>
<text x="199.9" y="39">GND</text>
<text x="219.7" y="39">U2</text>
<text x="43.1" y="46.6">S2</text>
<text x="220.2" y="45.3">VCC</text>
<text x="41.9" y="49.1">4958</text>
<text x="60.9" y="49.1">R6</text>
<text x="61" y="51.7">1k</text>
<text x="66.5" y="50.4">GND</text>
<text x="78" y="50.4">GND</text>
<text x="124.4" y="52.9">+3V3</text>
<text x="220.2" y="50.4">E1</text>
<text x="220.2" y="52.9">E2</text>
<text x="245.8" y="50.4">TP2</text>
<text x="138.4" y="59.3">S7</text>
<text x="203.7" y="55.5">GND</text>
<text x="220.2" y="58">I1</text>
<text x="231.7" y="58">O1</text>
<text x="72.4" y="60.6">C5</text>
<text x="72.4" y="63.1">10n</text>
<text x="82.6" y="60.6">R31</text>
<text x="82.6" y="63.1">100k</text>
<text x="137.2" y="61.8">4958</text>
<text x="151.7" y="61.8">R11</text>
<text x="152.4" y="64.4">1k</text>
<text x="220.2" y="65.6">I4</text>
<text x="220.2" y="60.6">I2</text>
<text x="220.2" y="63.1">I3</text>
<text x="231.7" y="60.6">O2</text>
<text x="231.7" y="63.1">O3</text>
<text x="231.7" y="65.6">O4</text>
<text x="43.1" y="72">S3</text>
<text x="66.5" y="72">GND</text>
<text x="78" y="72">GND</text>
<text x="220.2" y="68.2">I5</text>
<text x="220.2" y="70.7">I6</text>
<text x="231.7" y="68.2">O5</text>
<text x="231.7" y="70.7">O6</text>
<text x="41.9" y="74.5">4958</text>
<text x="60.9" y="74.5">R7</text>
<text x="61" y="77.1">1k</text>
<text x="163.8" y="73.3">C10</text>
<text x="163.8" y="75.8">10n</text>
<text x="174" y="73.3">R38</text>
<text x="174" y="75.8">100k</text>
<text x="220.2" y="75.8">GND</text>
<text x="137.2" y="83.4">4958</text>
<text x="138.4" y="80.9">S8</text>
<text x="151.7" y="83.4">R12</text>
<text x="211.3" y="83.4">GND</text>
<text x="72.4" y="86">C6</text>
<text x="72.4" y="88.5">10n</text>
<text x="82.6" y="86">R34</text>
<text x="82.6" y="88.5">100k</text>
<text x="152.4" y="86">1k</text>
<text x="158" y="84.7">GND</text>
<text x="169.4" y="84.7">GND</text>
<text x="163.8" y="94.8">C11</text>
<text x="174" y="94.8">R39</text>
<text x="41.9" y="99.9">4958</text>
<text x="43.1" y="97.4">S4</text>
<text x="60.9" y="99.9">R8</text>
<text x="66.5" y="97.4">GND</text>
<text x="78" y="97.4">GND</text>
<text x="163.8" y="97.4">10n</text>
<text x="174" y="97.4">100k</text>
<text x="61" y="102.5">1k</text>
<text x="138.4" y="106.3">S9</text>
<text x="158" y="106.3">GND</text>
<text x="169.4" y="106.3">GND</text>
<text x="72.4" y="111.4">C7</text>
<text x="72.4" y="113.9">10n</text>
<text x="82.6" y="111.4">R35</text>
<text x="82.6" y="113.9">100k</text>
<text x="137.2" y="108.8">4958</text>
<text x="151.7" y="108.8">R13</text>
<text x="152.4" y="111.4">1k</text>
<text x="199.3" y="113.9">+3V3</text>
<text x="41.9" y="124.1">4958</text>
<text x="43.1" y="121.5">S5</text>
<text x="60.9" y="124.1">R9</text>
<text x="66.5" y="122.8">GND</text>
<text x="78" y="122.8">GND</text>
<text x="163.8" y="120.2">C12</text>
<text x="163.8" y="122.8">10n</text>
<text x="174" y="120.2">R40</text>
<text x="174" y="122.8">100k</text>
<text x="205.7" y="125.3">100n</text>
<text x="205.7" y="122.8">C14</text>
<text x="61" y="126.6">1k</text>
<text x="137.8" y="131.7">S10</text>
<text x="158" y="131.7">GND</text>
<text x="169.4" y="131.7">GND</text>
<text x="219.7" y="131.7">U1</text>
<text x="72.4" y="135.5">C8</text>
<text x="82.6" y="135.5">R36</text>
<text x="137.2" y="134.2">4958</text>
<text x="151.7" y="134.2">R14</text>
<text x="152.4" y="136.8">1k</text>
<text x="199.9" y="135.5">GND</text>
<text x="72.4" y="138">10n</text>
<text x="82.6" y="138">100k</text>
<text x="220.2" y="143.1">E1</text>
<text x="220.2" y="138">VCC</text>
<text x="41.9" y="149.5">4958</text>
<text x="43.1" y="146.9">S6</text>
<text x="60.3" y="149.5">R10</text>
<text x="66.5" y="146.9">GND</text>
<text x="78" y="146.9">GND</text>
<text x="163.8" y="145.6">C13</text>
<text x="163.8" y="148.2">10n</text>
<text x="174" y="145.6">R41</text>
<text x="174" y="148.2">100k</text>
<text x="203.7" y="148.2">GND</text>
<text x="220.2" y="145.6">E2</text>
<text x="61" y="152">1k</text>
<text x="137.8" y="154.5">S11</text>
<text x="220.2" y="150.7">I1</text>
<text x="220.2" y="153.3">I2</text>
<text x="220.2" y="155.8">I3</text>
<text x="231.7" y="150.7">O1</text>
<text x="231.7" y="153.3">O2</text>
<text x="231.7" y="155.8">O3</text>
<text x="72.4" y="160.9">C9</text>
<text x="82.6" y="160.9">R37</text>
<text x="137.2" y="157.1">4958</text>
<text x="151.7" y="157.1">R28</text>
<text x="152.4" y="159.6">1k</text>
<text x="158" y="157.1">GND</text>
<text x="169.4" y="157.1">GND</text>
<text x="220.2" y="158.3">I4</text>
<text x="220.2" y="160.9">I5</text>
<text x="231.7" y="160.9">O5</text>
<text x="231.7" y="158.3">O4</text>
<text x="72.4" y="163.4">10n</text>
<text x="82.6" y="163.4">100k</text>
<text x="220.2" y="163.4">I6</text>
<text x="231.7" y="163.4">O6</text>
<text x="66.5" y="172.3">GND</text>
<text x="78" y="172.3">GND</text>
<text x="163.8" y="168.5">C41</text>
<text x="163.8" y="171">10n</text>
<text x="174" y="168.5">R42</text>
<text x="174" y="171">100k</text>
<text x="202.4" y="169.8">GND</text>
<text x="220.2" y="168.5">GND</text>
<text x="158" y="179.9">GND</text>
<text x="169.4" y="179.9">GND</text>
<text x="211.3" y="174.9">GND</text>
</g>
<g font-size="1.8" fill="#0000c2">
<text x="122.9" y="22.2">Two</text>
<text x="127.6" y="22.2">10-packs</text>
<text x="138.2" y="22.2">of</text>
<text x="141.2" y="22.2">switches</text>
</g>
<g font-size="1.8" fill="#a90000">
<text x="39.9" y="32.8">1</text>
<text x="47.6" y="32.8">2</text>
<text x="215.9" y="44.2">16</text>
<text x="215.9" y="51.8">15</text>
<text x="216.5" y="49.3">1</text>
<text x="39.9" y="54.4">1</text>
<text x="47.6" y="54.4">2</text>
<text x="216.5" y="56.9">2</text>
<text x="216.5" y="59.4">4</text>
<text x="236.8" y="56.9">3</text>
<text x="236.8" y="59.4">5</text>
<text x="215.9" y="64.5">10</text>
<text x="216.5" y="62">6</text>
<text x="236.8" y="62">7</text>
<text x="236.8" y="64.5">9</text>
<text x="135.2" y="67.1">1</text>
<text x="142.8" y="67.1">2</text>
<text x="215.9" y="67.1">12</text>
<text x="215.9" y="69.6">14</text>
<text x="236.2" y="67.1">11</text>
<text x="236.2" y="69.6">13</text>
<text x="216.5" y="74.7">8</text>
<text x="39.9" y="79.8">1</text>
<text x="47.6" y="79.8">2</text>
<text x="135.2" y="88.6">1</text>
<text x="142.8" y="88.6">2</text>
<text x="39.9" y="105.2">1</text>
<text x="47.6" y="105.2">2</text>
<text x="135.2" y="114">1</text>
<text x="142.8" y="114">2</text>
<text x="39.9" y="129.3">1</text>
<text x="47.6" y="129.3">2</text>
<text x="215.9" y="136.9">16</text>
<text x="135.2" y="139.4">1</text>
<text x="142.8" y="139.4">2</text>
<text x="216.5" y="142">1</text>
<text x="215.9" y="144.5">15</text>
<text x="216.5" y="149.6">2</text>
<text x="236.8" y="149.6">3</text>
<text x="39.9" y="154.7">1</text>
<text x="47.6" y="154.7">2</text>
<text x="216.5" y="152.1">4</text>
<text x="216.5" y="154.7">6</text>
<text x="236.8" y="152.1">5</text>
<text x="236.8" y="154.7">7</text>
<text x="215.9" y="157.2">10</text>
<text x="215.9" y="159.8">12</text>
<text x="236.2" y="159.8">11</text>
<text x="236.8" y="157.2">9</text>
<text x="135.2" y="162.3">1</text>
<text x="142.8" y="162.3">2</text>
<text x="215.9" y="162.3">14</text>
<text x="216.5" y="167.4">8</text>
<text x="236.2" y="162.3">13</text>
</g>
<g font-size="1.8" fill="#840084">
<text x="219.7" y="41.5">SN74HCS365PWR</text>
<text x="219.7" y="134.2">SN74HCS365PWR</text>
</g>
<g font-size="1.8" fill="#725600">
<text x="259.5" y="58">Button1</text>
<text x="259.5" y="65.6">Button4</text>
<text x="259.5" y="63.1">Button3</text>
<text x="259.5" y="60.6">Button2</text>
<text x="259.5" y="70.7">Button8</text>
<text x="259.5" y="68.2">Button7</text>
<text x="256.9" y="150.7">Button9</text>
<text x="256.9" y="155.8">Button11</text>
<text x="256.9" y="153.3">Button10</text>
<text x="256.9" y="158.3">Button5</text>
<text x="256.9" y="160.9">Button6</text>
</g>
<g font-size="1.4" fill="#840000">
<text x="188.5" y="182.3">Size</text>
<text x="197.5" y="182.3">Title,</text>
<text x="202.3" y="182.3">Supplementary</text>
<text x="214.4" y="182.3">title</text>
<text x="271.5" y="182.3">Revision</text>
<text x="229.5" y="188.3">Sheet</text>
<text x="234.8" y="188.3">name</text>
<text x="271.5" y="188.3">Page</text>
<text x="229.5" y="192.8">Designer</text>
<text x="229.5" y="197.3">PCB</text>
<text x="233.6" y="197.3">part</text>
<text x="237.7" y="197.3">number</text>
<text x="259" y="197.3">Assembly</text>
<text x="265" y="192.8">Date</text>
<text x="267" y="197.3">part</text>
<text x="269.4" y="192.8">of</text>
<text x="271.1" y="197.3">number</text>
<text x="272" y="192.8">issue</text>
</g>
</svg>
